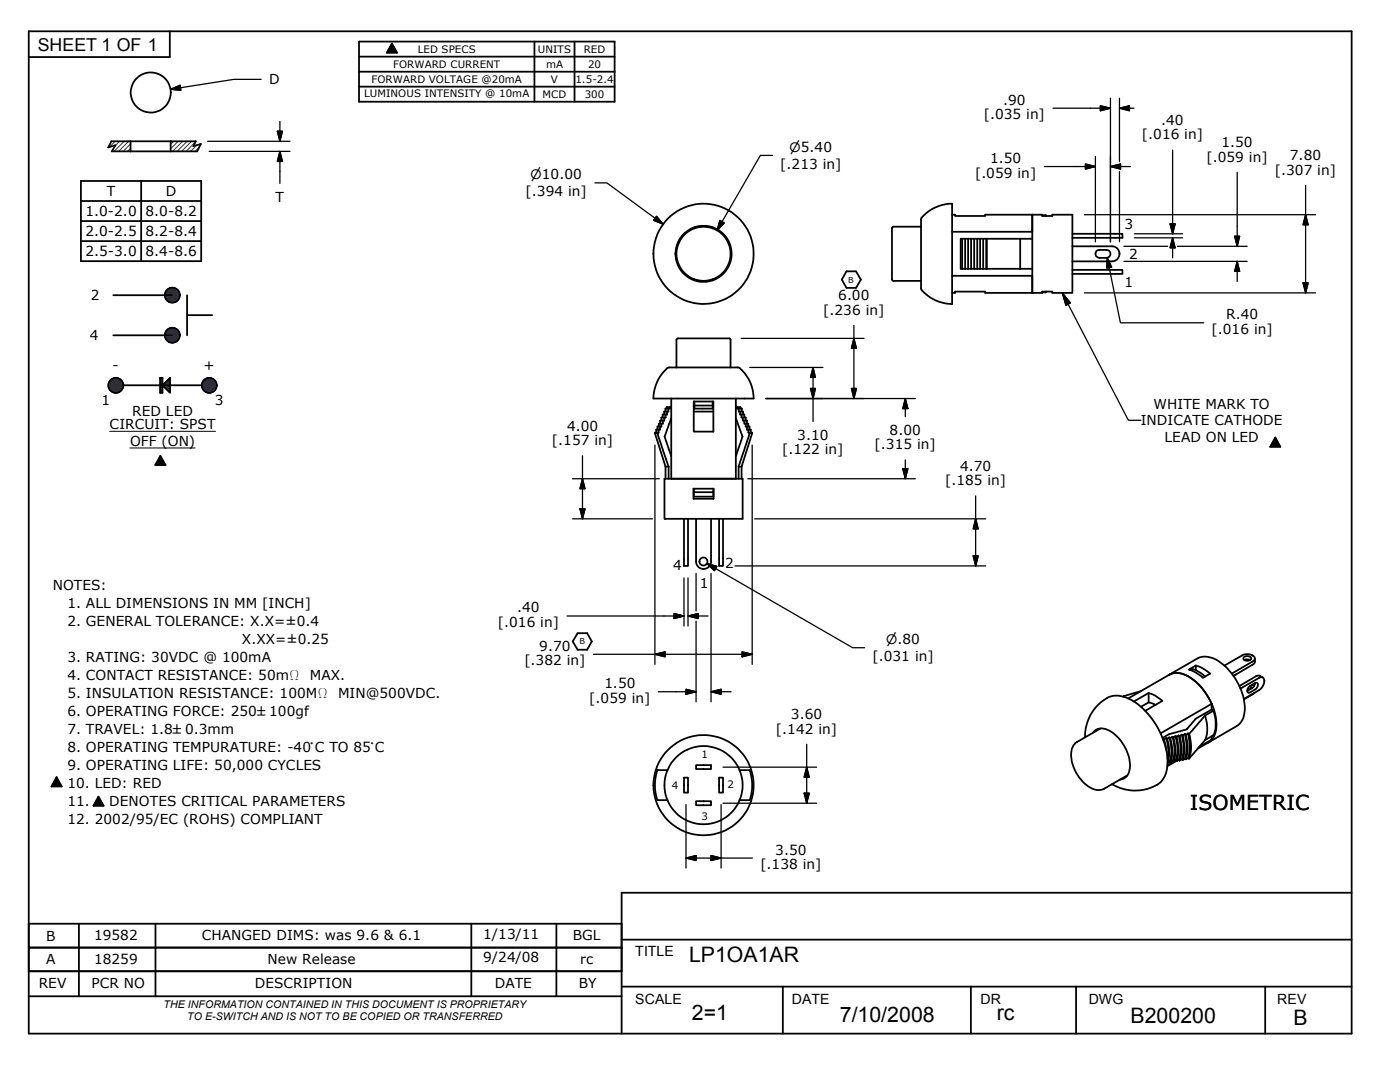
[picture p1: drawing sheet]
<svg xmlns="http://www.w3.org/2000/svg" width="279mm" height="216mm" viewBox="0 0 279 216" stroke-linecap="round" stroke-linejoin="round" font-family="sans-serif">
<g fill="none" stroke="#000" stroke-width=".36">
<path d="M5.7 6.2h264v200h-264zM33.9 6.2v5.2h-28.2M71.6 8.3h51.1v12h-51.1zM71.6 11.3h51.1M71.6 14.3h51.1M71.6 17.3h51.1M78.2 8.7l1 1.8h-2zM106.7 8.3v12M114.7 8.3v12M16.2 36.1h24v16h-24zM22.2 28.2h16.9l-.5 1 1.5-.5-.8 1.5h-17l.7-1.2-1.4 .4zM26.1 28.2v2"/>
<path d="M28.2 36.1v16M34.1 28.2v2M16.2 40.1h24M16.2 48.1h24M16.2 44.1h24M22.6 58.9h11.8M37.3 58.9v8M138.6 45.3v.3M138.6 55.7v.3M142.2 45.3v.3M142.2 55.7v.3M168.9 54.1h1.9l1 1.7-1 1.6h-1.9l-.9-1.6z"/>
<path d="M183.8 45.2h-5.5a.79 .79 0 0 0-.3 1.1v8.7a.79 .79 0 0 0 .3 1h5.5M183.9 43.4a8.2 8.2 0 0 1 6.1-2.8v20a7.7 7.7 0 0 1-6.2-3v-13.9zM190 46.2h16v-3.4v15.6v-3.4h-16M190 42.8h.6v.3h6v-.3h11.4v.3h2v-.3h4v15.6h-4v-.2h-2v.2h-11.4v-.2h-6v.2h-.6M192 47.6v6M192.6 47.6v6M193.2 47.6v6M193.8 47.6v6M194.4 47.6v6M195 47.6v6M195.6 47.6v6M196.2 47.6v6"/>
<path d="M196.8 47.6v6M196.9 53.6h6.7M196.9 47.6v6M196.9 47.6h-5.2v6h5.2M196.9 47.6h6.7M203.6 47.6h2.4M203.6 47.6v6M203.6 53.6h2.4M208 58.3h.7M208 42.9h.7M208.7 58.2v.1M208.7 42.9v.2"/>
<path d="M208.7 42.9l.1 .2M208.8 58.2l-.1 .1M214 49.1h7.9a1.5 1.5 0 0 1 1.5 1.6 1.5 1.5 0 0 1-1.5 1.5h-7.9M214 46.7h10v.8h-10M214 53.8h10v.9h-10M218.8 50.1l.4-.2h1.6a.79 .79 0 0 1 .8 .8 .79 .79 0 0 1-.8 .8h-1.4a.81 .81 0 0 1-.7-.5 .81 .81 0 0 1 .1-.9zM22.6 66.9h11.8M24.6 76.9a1.51 1.51 0 0 1-2.2 1.3 1.51 1.51 0 0 1-.2-2.6 1.51 1.51 0 0 1 2.4 1v.3h15.7M32 75.4h.4v1.5l1.5-1.5v3l-1.5-1.5v1.5h-.4zM37.3 62.9h5M133.2 73.4l.2-.1h13.8a5.6 5.6 0 0 1 2.7 3.5l.4 1.3 .1 1.4h-20a8 8 0 0 1 1.8-5.1zM135 73.3v-5.5a.76 .76 0 0 1 1-.3h9a.56 .56 0 0 1 .8 .3v5.5"/>
<path d="M146.9 79.5v16h-12.9v-16M32 91l1 1.8h-2zM130.7 86.4l2.1 6.7M130.7 86.4h.5M131.2 86.4l2.2 6.7M131.2 86.3h-.5v.1M131.2 86.3v.1M131.4 85.7h-.4v.6M131.4 85.7v.6h-.2M131.7 85.1h-.5v.6M131.7 85.1v.6h-.3M132 84.5h-.5v.6"/>
<path d="M132 84.5v.6h-.3M132.3 83.9h-.6v.6M132.3 83.9v.6h-.3M132.6 83.3h-.6v.6M132.6 83.3v.6h-.3M132.6 95.5h15.6v8h-15.6zM132.8 93.1h.6M132.8 93.1v2.4M132.8 82.7h-.6v.6M132.8 82.7v.6h-.2M133.1 82.1h-.6v.6M133.1 82.1v.6h-.3"/>
<path d="M133.4 81.5h-.6v.6M133.4 81.5v.6h-.3M133.4 93.1v2.4M133.7 81.2l.3 .1M133.7 81.2h-.6v.3M133.7 81.2v.3h-.3M134 83.5l-1.1 2.8a2.07 2.07 0 0 0 .2 2.2l.9 2.5M138.4 97.5h4v2h-4zM138.5 98.2v.9h.5h3.4v-.9M138.5 98.2h3.9M138.5 80.1h3.9v6h-3.9zM138.5 97.5v.7"/>
<path d="M138.5 82.1h3.9M138.6 80.1v.8M138.6 80.9h3.6M142.2 80.9v.6h-3.6v-.6M142.2 80.1v.8M142.4 97.5v.7M146.9 83.5l1 2.8a2.02 2.02 0 0 1-.1 2l-.9 2.7M147.1 81.2l-.2 .1M147.1 81.2v.3h.3M147.1 81.2h.7v.3M147.4 93.1h.6M147.4 93.1v2.4"/>
<path d="M147.4 81.5h.6v.6M147.4 81.5v.6h.3M147.7 82.1h.6v.6M147.7 82.1v.6h.3M148 82.7h.5v.6M148 82.7v.6h.3M148 93.1v2.4M148.3 83.3h.5v.6M148.3 83.3v.6h.2M148.5 83.9h.6v.6M148.5 83.9v.6h.3M148.8 84.5v.6h.3"/>
<path d="M148.8 84.5h.5v.6M149.1 85.1v.6h.3M149.1 85.1h.5v.6M149.4 85.7v.6h.2M149.4 85.7h.4v.6M149.6 86.3h.5v.1M149.6 86.4h.5M149.6 86.4l-2.2 6.7M149.6 86.3v.1M150.1 86.4l-2.1 6.7M254.5 87.3l1 1.9h-2zM136.5 103.5v9.4h.8v-9.4"/>
<path d="M138.9 103.5v8.5a1.49 1.49 0 0 0 1.5 1.5 1.49 1.49 0 0 0 1.5-1.5v-8.5M143.5 103.5v9.4h.8v-9.4M115.3 126.3h1.9l.9 1.7-.9 1.6h-1.9l-1-1.6zM224.2 138.9l.2 .2M224.2 138.9v.1M225.2 139.4l13.8-8a4.9 4.9 0 0 1 5.3 1.4 12.2 12.2 0 0 1 4.1 9.1 3.6 3.6 0 0 1-1.6 3l-5.6 3.3M226.3 140l2.9-1.7 1.4 .6 1.4 .9-3.4 2M227.7 137.9l-3.5 1M229.2 138.3v1.9l-1.5 .8M237.3 133.6l1.4-.8 1.4 .6 1.4 1-1.4 .8-1.4-1zM237.4 133.6l.4-.2 .4 .2 1.4 .7 .9 .7M238.7 132.8v1"/>
<path d="M246.7 134.5l-.5 .4M247.6 137.4l3.7-2.1a.7 .7 0 0 1 .8 0 .7 .7 0 0 1 .2 .8l-.3 .8-.5 .7-3.3 1.9M248.4 131.7l.9-.1a.34 .34 0 0 0 .4-.3 .34 .34 0 0 0-.4-.3 .7 .7 0 0 0-1.1 .6l.5 .2 .8-.1M249 137.4l.4 .1M249.2 137.7h-.3M249.4 136.9l.3 .2v.3M249.9 136.6l.1 .1M250 130.8a2.24 2.24 0 0 0-2.1 0l-3.6 2M250 130.8h.1M250 136.7h.1M250 130.8a.62 .62 0 0 1 .4 .6 .62 .62 0 0 1-.4 .6l-4.2 2.4M250 136.7l.3 .2"/>
<path d="M250.3 138.3l-2.1 1.3M250.4 131.4v.7l-.2 .4-4 2.4M250.5 136.3l-1 .6a.85 .85 0 0 0-.3 1.4l1.3-.7a.8 .8 0 0 0 .3-1.4l-.3 .1-.2 .6-.2 .3-1.2 .6M252 135.2l-.7-.4-.6 .1-3.3 2M11.3 155.1l1 1.8h-2zM19.6 159l1.1 1.8h-2.1zM133.2 153.7h-1.9a8.1 8.1 0 0 0 0 6h1.9M136.5 155.2h.8v3h-.8zM138.9 152.7h3v.8h-3zM138.9 159.9h3v.8h-3zM143.5 155.2h.8v3h-.8zM147.6 153.7h1.9a7.9 7.9 0 0 1 0 6h-1.9"/>
<path d="M216.5 147.1a8.6 8.6 0 0 1 5.3-8.2 7.1 7.1 0 0 1 6.1 2.3 15.3 15.3 0 0 1 5.1 11.6 4.7 4.7 0 0 1-4.1 4.6 9.1 9.1 0 0 1-7-.9M218.1 146.2a2.45 2.45 0 0 1 3.3-.4 8.3 8.3 0 0 1 4 8 2.15 2.15 0 0 1-1.9 1.8M219.6 145.4l-4.6 2.6a3.1 3.1 0 0 0-1.2 3.5 7.6 7.6 0 0 0 4.9 6.1l1.4-.1 4.9-2.8M229.2 140.2l1.4 .5M232.1 147.4l.2 .1M232.1 147.4h.1M232.1 147.4l.1 .4M232.3 147.5l.4 2M232.7 147.3l.2 .1M232.7 147.3a8.2 8.2 0 0 1 .3 4.1M232.7 147.3l-.4 .2M232.9 147.4a7.8 7.8 0 0 1 .1 4.7"/>
<path d="M233.3 152l-.3 .3M233.3 147.2l.3 .1M233.3 147.2a6.9 6.9 0 0 1 0 4.8M233.3 152l.3 .2M233.3 147.2l-.4 .2M233.6 147.3a7.6 7.6 0 0 1 0 4.9M234 151.9l-.4 .3M234 147a7.3 7.3 0 0 1 0 4.9M234 151.9l.2 .1M234 147l-.4 .3M234 147l.2 .1M234.2 152l-1.2 .7"/>
<path d="M234.2 147.1a8.1 8.1 0 0 1 0 4.9M234.6 146.9a7.6 7.6 0 0 1 0 4.9M234.6 151.8l.2 .1M234.6 146.9l-.4 .2M234.6 146.9l.2 .1M234.6 151.8l-.4 .2M234.7 151.9l-1.7 1M234.8 147a8.1 8.1 0 0 1 0 4.9M235.2 146.8l.2 .1M235.2 151.7l-.4 .2M235.2 146.8a8.5 8.5 0 0 1 0 4.9M235.2 151.7l.2 .1"/>
<path d="M235.2 146.8l-.4 .2M235.4 146.9a8.1 8.1 0 0 1 0 4.9M235.8 146.6l.3 .1M235.8 151.5l-.4 .3M235.8 146.6a8.6 8.6 0 0 1 0 4.9M235.8 151.5l.3 .1M235.8 146.6l-.4 .3M236.1 146.7a9.1 9.1 0 0 1 0 4.9M236.5 146.5l.1 .1M236.5 151.4l-.4 .2M236.5 146.5a8.6 8.6 0 0 1 0 4.9M236.5 151.4l.1 .1"/>
<path d="M236.5 146.5l-.4 .2M236.6 146.6a8.5 8.5 0 0 1 0 4.9M237.1 146.3l.2 .2M237.1 151.3l-.5 .2M237.1 146.3a9.6 9.6 0 0 1 0 5M237.1 151.3l.2 .1M237.1 146.3l-.5 .3M237.3 146.5a8.5 8.5 0 0 1 0 4.9M237.3 151.3v.1M237.3 146.4a8.5 8.5 0 0 1 0 4.9M237.3 146.4v.1M240.5 142.8l-3.2 3.6"/>
<path d="M240.5 142.8a6.9 6.9 0 0 1 0 4.9M240.5 147.7l-3.2 3.6M241.2 148.2l-2.2 1.2M241.8 147.6l-.6 .6M241.8 140.4a10.7 10.7 0 0 0-6-6l-1.3-.1-1.2 .3a4.4 4.4 0 0 1 4.9 1.1 11.8 11.8 0 0 1 4.5 9.9l-.7 1.7-.8 .9M241.8 141.6l-3.2 1.8-.9 1.1a2.65 2.65 0 0 1-2.3 1.4l-2 .6-1.4 .7M241.8 141.6l.4 .2M241.8 140.4v1.2M241.8 146.9v.7M241.8 147.6l-2.5 1.5M241.8 140.4l-10.2 5.9M242.2 141.8a7.1 7.1 0 0 1 0 4.9l-1.7 1"/>
<path d="M242.2 141.8l-1.7 1M269.7 178.1h-145.6v28.1M5.7 198.8h118.4M15.7 184.3v14.5M31 184.3v14.5M94.1 184.3v14.5M111 184.3v14.5M124.1 184.3h-118.4v4.8h118.4h-118.4v4.7h118.4h-118.4M124.1 187.5h145.6M124.1 196.9h145.6M156.2 196.9v9.3M193.8 196.9v9.3"/>
<path d="M214.8 196.9v9.3M252.5 196.9v9.3"/>
<circle cx="30.1" cy="18.5" r="4"/>
<circle cx="34.4" cy="58.9" r="1.51"/>
<circle cx="140.4" cy="50.6" r="5.6"/>
<circle cx="140.4" cy="50.7" r="10"/>
<circle cx="140.4" cy="50.7" r="5.4"/>
<circle cx="34.4" cy="66.9" r="1.51"/>
<circle cx="41.8" cy="76.9" r="1.49"/>
<circle cx="140.4" cy="112" r=".8"/>
<circle cx="140.4" cy="156.7" r="7.8"/>
<circle cx="140.4" cy="156.7" r="10"/>
</g>
<g fill="#2f2c4b" stroke="#2f2c4b" stroke-width=".2">
<path d="M32.9 58.8h3v.1z"/>
<path d="M32.9 58.8l3 .1h-3z"/>
<path d="M32.9 58.9h3v.2z"/>
<path d="M32.9 58.9l3 .2h-3z"/>
<path d="M32.9 59.1h3v.1z"/>
<path d="M32.9 59.1l3 .1h-3z"/>
<path d="M32.9 59.2h3l-.1 .2z"/>
<path d="M32.9 59.2l2.9 .2h-2.8z"/>
<path d="M33 59.4h2.8v.1z"/>
<path d="M33 59.4l2.8 .1h-2.8z"/>
<path d="M33 59.5h2.8l-.1 .1z"/>
<path d="M33 59.5l2.7 .1h-2.6z"/>
<path d="M33.1 59.6h2.6l-.1 .2z"/>
<path d="M33.1 59.6l2.5 .2h-2.4z"/>
<path d="M33.2 59.8h2.4l-.1 .1z"/>
<path d="M33.2 59.8l2.3 .1h-2.2z"/>
<path d="M33.3 59.9h2.2l-.1 .1z"/>
<path d="M33.3 59.9l2.1 .1h-2z"/>
<path d="M33.4 60h2z"/>
<path d="M33.4 60l1.9 .1z"/>
<path d="M33.5 60.1h1.8l-.2 .1z"/>
<path d="M33.5 60.1l1.6 .1z"/>
<path d="M33.6 60.2h1.5z"/>
<path d="M33.6 60.2l1.4 .1z"/>
<path d="M33.8 60.3h1.2z"/>
<path d="M33.8 60.3h1z"/>
<path d="M33.9 60.3h.9z"/>
<path d="M33.9 60.3h.8z"/>
<path d="M34.1 60.3h.6z"/>
<path d="M34.1 60.3l.4 .1z"/>
<path d="M34.2 60.4h.3z"/>
<path d="M32.9 58.6l3 .2h-3z"/>
<path d="M32.9 58.6h3v.2z"/>
<path d="M33 58.4l2.9 .2h-3z"/>
<path d="M33 58.4h2.8l.1 .2z"/>
<path d="M33 58.3l2.8 .1h-2.8z"/>
<path d="M33 58.3h2.8v.1z"/>
<path d="M33.1 58.1l2.7 .2h-2.8z"/>
<path d="M33.1 58.1h2.6l.1 .2z"/>
<path d="M33.2 58l2.5 .1h-2.6z"/>
<path d="M33.2 58h2.4l.1 .1z"/>
<path d="M33.3 57.9l2.3 .1h-2.4z"/>
<path d="M33.3 57.9h2.2l.1 .1z"/>
<path d="M33.4 57.8l2.1 .1h-2.2z"/>
<path d="M33.4 57.8l2.1 .1z"/>
<path d="M33.4 57.8l.1-.1 1.9 .1z"/>
<path d="M33.5 57.7l1.9 .1z"/>
<path d="M33.5 57.7h1.8z"/>
<path d="M33.6 57.6l1.7 .1z"/>
<path d="M33.6 57.6h1.5z"/>
<path d="M33.8 57.5l1.3 .1z"/>
<path d="M33.8 57.5h1.2z"/>
<path d="M33.9 57.5h1.1z"/>
<path d="M33.9 57.5h.9z"/>
<path d="M34.1 57.4l.7 .1z"/>
<path d="M34.1 57.4h.6z"/>
<path d="M34.2 57.4h.5z"/>
<path d="M34.2 57.4h.3z"/>
<path d="M32.9 66.8h3v.1z"/>
<path d="M32.9 66.8l3 .1h-3z"/>
<path d="M32.9 66.9h3v.2z"/>
<path d="M32.9 66.9l3 .2h-3z"/>
<path d="M32.9 67.1h3v.1z"/>
<path d="M32.9 67.1l3 .1h-3z"/>
<path d="M32.9 67.2h3l-.1 .2z"/>
<path d="M32.9 67.2l2.9 .2h-2.8z"/>
<path d="M33 67.4h2.8v.1z"/>
<path d="M33 67.4l2.8 .1h-2.8z"/>
<path d="M33 67.5h2.8l-.1 .1z"/>
<path d="M33 67.5l2.7 .1h-2.6z"/>
<path d="M33.1 67.6h2.6l-.1 .2z"/>
<path d="M33.1 67.6l2.5 .2h-2.4z"/>
<path d="M33.2 67.8h2.4l-.1 .1z"/>
<path d="M33.2 67.8l2.3 .1h-2.2z"/>
<path d="M33.3 67.9h2.2l-.1 .1z"/>
<path d="M33.3 67.9l2.1 .1h-2z"/>
<path d="M33.4 68h2z"/>
<path d="M33.4 68l1.9 .1z"/>
<path d="M33.5 68.1h1.8l-.2 .1z"/>
<path d="M33.5 68.1l1.6 .1z"/>
<path d="M33.6 68.2h1.5z"/>
<path d="M33.6 68.2l1.4 .1z"/>
<path d="M33.8 68.3h1.2z"/>
<path d="M33.8 68.3h1z"/>
<path d="M33.9 68.3h.9z"/>
<path d="M33.9 68.3h.8z"/>
<path d="M34.1 68.3h.6z"/>
<path d="M34.1 68.3l.4 .1z"/>
<path d="M34.2 68.4h.3z"/>
<path d="M32.9 66.6l3 .2h-3z"/>
<path d="M32.9 66.6h3v.2z"/>
<path d="M33 66.4l2.9 .2h-3z"/>
<path d="M33 66.4h2.8l.1 .2z"/>
<path d="M33 66.3l2.8 .1h-2.8z"/>
<path d="M33 66.3h2.8v.1z"/>
<path d="M33.1 66.1l2.7 .2h-2.8z"/>
<path d="M33.1 66.1h2.6l.1 .2z"/>
<path d="M33.2 66l2.5 .1h-2.6z"/>
<path d="M33.2 66h2.4l.1 .1z"/>
<path d="M33.3 65.9l2.3 .1h-2.4z"/>
<path d="M33.3 65.9h2.2l.1 .1z"/>
<path d="M33.4 65.8l2.1 .1h-2.2z"/>
<path d="M33.4 65.8l2.1 .1z"/>
<path d="M33.4 65.8l.1-.1 1.9 .1z"/>
<path d="M33.5 65.7l1.9 .1z"/>
<path d="M33.5 65.7h1.8z"/>
<path d="M33.6 65.6l1.7 .1z"/>
<path d="M33.6 65.6h1.5z"/>
<path d="M33.8 65.5l1.3 .1z"/>
<path d="M33.8 65.5h1.2z"/>
<path d="M33.9 65.5h1.1z"/>
<path d="M33.9 65.5h.9z"/>
<path d="M34.1 65.4l.7 .1z"/>
<path d="M34.1 65.4h.6z"/>
<path d="M34.2 65.4h.5z"/>
<path d="M34.2 65.4h.3z"/>
<path d="M21.6 76.7h3v.2z"/>
<path d="M21.6 76.7l3 .2h-3z"/>
<path d="M21.6 76.9h3v.2z"/>
<path d="M21.6 76.9l3 .2h-3z"/>
<path d="M21.6 77.1h3v.1z"/>
<path d="M21.6 77.1l3 .1h-3z"/>
<path d="M21.6 77.2h3l-.1 .2z"/>
<path d="M21.6 77.2l2.9 .2h-2.8z"/>
<path d="M21.7 77.4h2.8v.1z"/>
<path d="M21.7 77.4l2.8 .1h-2.8z"/>
<path d="M21.7 77.5h2.8l-.1 .1z"/>
<path d="M21.7 77.5l2.7 .1h-2.6z"/>
<path d="M21.8 77.6h2.6l-.1 .2z"/>
<path d="M21.8 77.6l2.5 .2h-2.4z"/>
<path d="M21.9 77.8h2.4l-.1 .1z"/>
<path d="M21.9 77.8l2.3 .1h-2.2z"/>
<path d="M22 77.9h2.2l-.1 .1z"/>
<path d="M22 77.9l2.1 .1z"/>
<path d="M22.1 78h2l-.1 .1z"/>
<path d="M22.1 78l1.9 .1z"/>
<path d="M22.2 78.1h1.8l-.1 .1z"/>
<path d="M22.2 78.1l1.7 .1z"/>
<path d="M22.4 78.2h1.5z"/>
<path d="M22.4 78.2l1.3 .1z"/>
<path d="M22.5 78.3h1.2z"/>
<path d="M22.5 78.3h1.1z"/>
<path d="M22.6 78.3h1z"/>
<path d="M22.6 78.3l.9 .1z"/>
<path d="M22.8 78.4h.7z"/>
<path d="M22.8 78.4h.5z"/>
<path d="M23 78.4h.3z"/>
<path d="M21.6 76.6l3 .1h-3z"/>
<path d="M21.6 76.6h3v.1z"/>
<path d="M21.7 76.4l2.9 .2h-3z"/>
<path d="M21.7 76.4h2.8l.1 .2z"/>
<path d="M21.7 76.3l2.8 .1h-2.8z"/>
<path d="M21.7 76.3h2.8v.1z"/>
<path d="M21.8 76.2l2.7 .1h-2.8z"/>
<path d="M21.8 76.2h2.6l.1 .1z"/>
<path d="M21.9 76l2.5 .2h-2.6z"/>
<path d="M21.9 76h2.4l.1 .2z"/>
<path d="M22 75.9l2.3 .1h-2.4z"/>
<path d="M22 75.9h2.2l.1 .1z"/>
<path d="M22.1 75.8l2.1 .1h-2.2z"/>
<path d="M22.1 75.8h2l.1 .1z"/>
<path d="M22.1 75.8h2z"/>
<path d="M22.2 75.7l1.9 .1z"/>
<path d="M22.2 75.7l.2-.1 1.6 .1z"/>
<path d="M22.4 75.6l1.6 .1z"/>
<path d="M22.4 75.6h1.5z"/>
<path d="M22.5 75.5l1.4 .1z"/>
<path d="M22.5 75.5h1.2z"/>
<path d="M22.6 75.5h1.1z"/>
<path d="M22.6 75.5h1z"/>
<path d="M22.8 75.4l.8 .1z"/>
<path d="M22.8 75.4h.7z"/>
<path d="M23 75.4h.5z"/>
<path d="M23 75.4h.3z"/>
<path d="M40.3 76.7h3v.2z"/>
<path d="M40.3 76.7l3 .2h-3z"/>
<path d="M40.3 76.9h3v.2z"/>
<path d="M40.3 76.9l3 .2h-3z"/>
<path d="M40.3 77.1h3l-.1 .1z"/>
<path d="M40.3 77.1l2.9 .1h-2.9z"/>
<path d="M40.3 77.2h2.9v.2z"/>
<path d="M40.3 77.2l2.9 .2h-2.9z"/>
<path d="M40.3 77.4h2.9l-.1 .1z"/>
<path d="M40.3 77.4l2.8 .1h-2.7z"/>
<path d="M40.4 77.5h2.7v.1z"/>
<path d="M40.4 77.5l2.7 .1h-2.6z"/>
<path d="M40.5 77.6h2.6l-.1 .2z"/>
<path d="M40.5 77.6l2.5 .2h-2.5z"/>
<path d="M40.5 77.8h2.5l-.1 .1z"/>
<path d="M40.5 77.8l2.4 .1h-2.3z"/>
<path d="M40.6 77.9h2.3l-.1 .1z"/>
<path d="M40.6 77.9l2.2 .1z"/>
<path d="M40.8 78h2l-.1 .1z"/>
<path d="M40.8 78l1.9 .1z"/>
<path d="M40.9 78.1h1.8l-.2 .1z"/>
<path d="M40.9 78.1l1.6 .1z"/>
<path d="M41 78.2h1.5z"/>
<path d="M41 78.2l1.4 .1z"/>
<path d="M41.1 78.3h1.3z"/>
<path d="M41.1 78.3h1.1z"/>
<path d="M41.3 78.3h.9z"/>
<path d="M41.3 78.3l.8 .1z"/>
<path d="M41.4 78.4h.7z"/>
<path d="M41.4 78.4h.5z"/>
<path d="M41.6 78.4h.3z"/>
<path d="M40.3 76.6l3 .1h-3z"/>
<path d="M40.3 76.6h2.9l.1 .1z"/>
<path d="M40.3 76.4l2.9 .2h-2.9z"/>
<path d="M40.3 76.4h2.9v.2z"/>
<path d="M40.4 76.3l2.8 .1h-2.9z"/>
<path d="M40.4 76.3h2.7l.1 .1z"/>
<path d="M40.5 76.2l2.6 .1h-2.7z"/>
<path d="M40.5 76.2h2.6v.1z"/>
<path d="M40.5 76l2.6 .2h-2.6z"/>
<path d="M40.5 76h2.5l.1 .2z"/>
<path d="M40.6 75.9l2.4 .1h-2.5z"/>
<path d="M40.6 75.9h2.3l.1 .1z"/>
<path d="M40.8 75.8l2.1 .1h-2.3z"/>
<path d="M40.8 75.8h2l.1 .1z"/>
<path d="M40.8 75.8h2z"/>
<path d="M40.9 75.7l1.9 .1z"/>
<path d="M40.9 75.7l.1-.1 1.7 .1z"/>
<path d="M41 75.6l1.7 .1z"/>
<path d="M41 75.6h1.5z"/>
<path d="M41.1 75.5l1.4 .1z"/>
<path d="M41.1 75.5h1.3z"/>
<path d="M41.3 75.5h1.1z"/>
<path d="M41.3 75.5h.9z"/>
<path d="M41.4 75.4l.8 .1z"/>
<path d="M41.4 75.4h.7z"/>
<path d="M41.6 75.4h.5z"/>
<path d="M41.6 75.4h.3z"/>
<path d="M32 75.4h.4v3z"/>
<path d="M32 75.4l.4 3h-.4z"/>
<path d="M32.4 76.9l1.5-1.5v3z"/>
</g>
<path d="M78.2 8.7l1 1.8h-2zM32 91l1 1.8h-2zM254.5 87.3l1 1.9h-2zM11.3 155.1l1 1.8h-2zM19.6 159l1.1 1.8h-2.1z" fill="#000" stroke="#000" stroke-width=".2"/>
<g fill="none" stroke="#2f2c4b" stroke-width=".2">
<path d="M23 28.2l-1.2 1.1M23.9 28.2l-1 .9M24.8 28.2l-2 2M25.7 28.2l-2 2M26.1 28.7l-1.5 1.5M26.1 29.6l-.7 .6M34.7 28.2l-.6 .6M35.6 28.2l-1.5 1.5M36.4 28.2l-2 2M37.4 28.2l-2.1 2M38.2 28.2l-2 2M39 28.3l-1.9 1.9"/>
<path d="M39.3 29l-1.3 1.2M39.8 29.4l-.9 .8"/>
</g>
<path d="M21.9 86.1h21.1M25.9 89.4h13" fill="none" stroke="#000" stroke-width=".2"/>
<g fill="none" stroke="#000" stroke-width=".25">
<path d="M34 17.8l1.9-.8 .2 1zM52.1 15.8h-5.4l-12.7 2 2-.3M221.6 19.6v28.7M223.4 19.6v12.6M41.4 28.2h16.5M41.7 30.2h16.2M55.4 26.2h1l-.5 2zM55.9 24.2v4M55.9 30.2v6.4M55.9 30.2l.5 2h-1zM118.7 36.5h2.4l11.2 8.2-1.6-1.1M154.2 31h-2.5l-8.6 15 1-1.8"/>
<path d="M208.4 33.2h10.2M210.2 21.6h11.4M216.6 32.7l2 .5-2 .5zM218.6 31.2v17.1M219.6 21.1l2 .5-2 .5zM221.6 33.2l2-.5v1zM221.6 33.2h4M223.4 34.2v14M223.4 21.6l2-.5v1zM223.4 21.6h2.9M234 30v16.7M246.9 34.4v14.7"/>
<path d="M260.6 37v21.4M131 43.2l1.3 1.5-1.9-.7zM143.7 44l.8 .5-1.4 1.5zM212 58.4l13.2 25.5h2.5M212 58.4l1.6 2-.9 .5zM216.4 58.4h46.2M216.4 42.8h46.2M221 51.4l2.6 13h16.6M221 51.4l.8 1.9-.9 .2zM224.3 52.2h24.6M224.3 49.1h8.7M226.4 46.7h9.6"/>
<path d="M226.4 47.5h9.6M233.5 44.7h1l-.5 2zM234 47.5v4M234 47.5l.5 1.9h-1zM235 49.1h13.9M246.4 47.1h1l-.5 2zM246.9 52.2v4M246.9 52.2l.5 1.9h-1zM260.1 56.4h1l-.5 2zM260.6 42.8l.5 2.1h-1zM147.9 67.5h24.5M149.6 73.3h14.6"/>
<path d="M152.8 79.5h29.9M161.8 77.5h.9l-.4 2zM162.3 73.3v10.8M162.3 73.3l.4 2h-.9zM169.9 77.5h1l-.5 2zM170.4 64.9v14.6M170.4 67.5l.5 2h-1zM180.7 79.5v3.6M180.7 79.5l.5 2h-1zM114.3 95.5h17.3M116.2 91v12.5M116.2 95.5l.6 2h-1.1z"/>
<path d="M130.7 88.8v43.8M149.2 95.5h33.5M150.1 88.8v43.8M180.2 93.5h1l-.5 2zM180.7 91.8v3.7M194.7 99v13.9M114.3 103.5h15.9M115.7 101.5h1.1l-.6 2zM136.5 115.3v9.6M137.3 115.3v9.6M138.9 114.4v7.5M141.1 112.4l1.9 .6-.4 .9z"/>
<path d="M141.9 114.4v25.6M142.8 113.4l-1.7-1 29.1 16.8h2.4M146.7 112.9h50M150.6 103.5h46.1M194.2 110.9h1l-.5 2zM194.7 103.5l.5 2h-1zM113.2 122.9h23.3M118.4 130.6h31.7M130.7 130.6l2-.5v1zM131.4 138h7.5M134.5 122.4l2 .5-2 .5zM136.9 137.5l2 .5-2 .5z"/>
<path d="M137.3 122.9l2-.5v1zM137.3 122.9h4M138.9 123.9v16.1M141.9 138l2-.5v1zM141.9 138h4M148.1 130.1l2 .5-2 .5zM144.3 153.1h18.7M160.5 158.3h1l-.5 2zM161 148.5v11.8M161 153.1l.5 2h-1zM136.9 160.5v12.7M136.9 171.2l2-.5v1z"/>
<path d="M136.9 171.2h13.3M141.9 170.7l2 .5-2 .5zM143.9 160.5v12.7M144.3 160.3h18.7"/>
</g>
<g fill="#000" stroke="#000" stroke-width=".25">
<path d="M34 17.8l1.9-.8 .2 1zM55.4 26.2h1l-.5 2zM55.9 30.2l.5 2h-1zM216.6 32.7l2 .5-2 .5zM219.6 21.1l2 .5-2 .5zM221.6 33.2l2-.5v1zM223.4 21.6l2-.5v1zM131 43.2l1.3 1.5-1.9-.7zM143.7 44l.8 .5-1.4 1.5zM221 51.4l.8 1.9-.9 .2zM233.5 44.7h1l-.5 2zM234 47.5l.5 1.9h-1z"/>
<path d="M246.4 47.1h1l-.5 2zM246.9 52.2l.5 1.9h-1zM260.1 56.4h1l-.5 2zM260.6 42.8l.5 2.1h-1zM161.8 77.5h.9l-.4 2zM162.3 73.3l.4 2h-.9zM169.9 77.5h1l-.5 2zM170.4 67.5l.5 2h-1zM212 58.4l1.6 2-.9 .5zM116.2 95.5l.6 2h-1.1zM180.2 93.5h1l-.5 2zM180.7 79.5l.5 2h-1z"/>
<path d="M115.7 101.5h1.1l-.6 2zM141.1 112.4l1.9 .6-.4 .9zM194.2 110.9h1l-.5 2zM194.7 103.5l.5 2h-1zM130.7 130.6l2-.5v1zM134.5 122.4l2 .5-2 .5zM136.9 137.5l2 .5-2 .5zM137.3 122.9l2-.5v1zM141.9 138l2-.5v1zM148.1 130.1l2 .5-2 .5zM160.5 158.3h1l-.5 2zM161 153.1l.5 2h-1z"/>
<path d="M136.9 171.2l2-.5v1zM141.9 170.7l2 .5-2 .5z"/>
</g>
<g font-size="4.3">
<text x="137.5" y="191.9">LP1OA1AR</text>
<text x="138.1" y="203.5">2=1</text>
<text x="167.6" y="203.9">7/10/2008</text>
<text x="198.9" y="203.5">rc</text>
<text x="225.6" y="204.1">B200200</text>
<text x="258.2" y="204.5">B</text>
</g>
<text font-size="4.1" x="237.4" y="161.7">ISOMETRIC</text>
<text font-size="3.5" x="7.5" y="10.2">SHEET 1 OF 1</text>
<g font-size="2.8">
<text x="126.8" y="190.7">TITLE</text>
<text x="126.8" y="200.3">SCALE</text>
<text x="158" y="200.3">DATE</text>
<text x="195.7" y="200.3">DR</text>
<text x="217.3" y="200.3">DWG</text>
<text x="254.9" y="200.3">REV</text>
</g>
<g font-size="2.7">
<text x="53.7" y="16.8">D</text>
<text x="196.3" y="23.8">[.035 in]</text>
<text x="200.2" y="20.9">.90</text>
<text x="227.9" y="27.8">[.016 in]</text>
<text x="231.8" y="24.9">.40</text>
<text x="243.8" y="29.4">1.50</text>
<text x="155.7" y="33.7">[.213 in]</text>
<text x="194.6" y="35.4">[.059 in]</text>
<text x="197.6" y="32.6">1.50</text>
<text x="240.8" y="32.2">[.059 in]</text>
<text x="254.4" y="34.8">[.307 in]</text>
<text x="257.4" y="32">7.80</text>
<text x="21.3" y="39.1">T</text>
<text x="33.1" y="39.1">D</text>
<text x="55" y="40.2">T</text>
<text x="104.9" y="39.1">[.394 in]</text>
<text x="17" y="43.1">1.0-2.0</text>
<text x="17" y="47.1">2.0-2.5</text>
<text x="29.1" y="43.1">8.0-8.2</text>
<text x="29.1" y="47.1">8.2-8.4</text>
<text x="224.5" y="45.7">3</text>
<text x="17" y="51.1">2.5-3.0</text>
<text x="29.1" y="51.1">8.4-8.6</text>
<text x="225.3" y="51.7">2</text>
<text x="18.1" y="59.9">2</text>
<text x="167.3" y="59.9">6.00</text>
<text x="224.5" y="57.2">1</text>
<text x="164.3" y="62.8">[.236 in]</text>
<text x="244.7" y="63.7">R.40</text>
<text x="17.9" y="67.9">4</text>
<text x="241.8" y="66.6">[.016 in]</text>
<text x="22.5" y="73.8">-</text>
<text x="40.6" y="73.8">+</text>
<text x="20.3" y="80.9">1</text>
<text x="26.4" y="82.9">RED LED</text>
<text x="42.9" y="80.9">3</text>
<text x="230.2" y="81.5">WHITE MARK TO</text>
<text x="21.9" y="85.6">CIRCUIT: SPST</text>
<text x="26" y="88.9">OFF (ON)</text>
<text x="110.2" y="88.9">[.157 in]</text>
<text x="113.2" y="86">4.00</text>
<text x="159.1" y="87.7">3.10</text>
<text x="174.5" y="89.7">[.315 in]</text>
<text x="177.5" y="86.8">8.00</text>
<text x="227.7" y="84.9">INDICATE CATHODE</text>
<text x="232.4" y="88.2">LEAD ON LED</text>
<text x="156.1" y="90.6">[.122 in]</text>
<text x="191.6" y="94">4.70</text>
<text x="188.6" y="96.9">[.185 in]</text>
<text x="134.4" y="113.8">4</text>
<text x="144.7" y="113.3">2</text>
<text x="10.5" y="117.7">NOTES:</text>
<text x="139.7" y="117.3">1</text>
<text x="13.4" y="124.9">2. GENERAL TOLERANCE: X.X=±0.4</text>
<text x="13.4" y="121.3">1. ALL DIMENSIONS IN MM [INCH]</text>
<text x="99.4" y="125.1">[.016 in]</text>
<text x="103.2" y="122.2">.40</text>
<text x="48.3" y="128.5">X.XX=±0.25</text>
<text x="107.6" y="129.9">9.70</text>
<text x="174.1" y="131.8">[.031 in]</text>
<text x="13.4" y="132.1">3. RATING: 30VDC @ 100mA</text>
<text x="13.4" y="135.7">4. CONTACT RESISTANCE: 50mW</text>
<text x="61.8" y="135.7">MAX.</text>
<text x="104.6" y="132.7">[.382 in]</text>
<text x="120.6" y="137.3">1.50</text>
<text x="13.4" y="139.3">5. INSULATION RESISTANCE: 100MW</text>
<text x="13.4" y="142.9">6. OPERATING FORCE: 250±100gf</text>
<text x="67.5" y="139.3">MIN@500VDC.</text>
<text x="117.6" y="140.2">[.059 in]</text>
<text x="157.8" y="143.5">3.60</text>
<text x="13.4" y="146.5">7. TRAVEL: 1.8±0.3mm</text>
<text x="154.9" y="146.4">[.142 in]</text>
<text x="13.4" y="150.1">8. OPERATING TEMPURATURE: -40°C TO 85°C</text>
<text x="13.4" y="153.7">9. OPERATING LIFE: 50,000 CYCLES</text>
<text x="13.4" y="157.3">10. LED: RED</text>
<text x="13.4" y="160.9">11.</text>
<text x="21.8" y="160.9">DENOTES CRITICAL PARAMETERS</text>
<text x="13.4" y="164.5">12. 2002/95/EC (ROHS) COMPLIANT</text>
<text x="151.7" y="173.4">[.138 in]</text>
<text x="154.7" y="170.5">3.50</text>
<text x="9.2" y="187.7">B</text>
<text x="18.8" y="187.6">19582</text>
<text x="40.3" y="187.6">CHANGED DIMS: was 9.6 &amp; 6.1</text>
<text x="96.4" y="187.3">1/13/11</text>
<text x="114.3" y="187.6">BGL</text>
<text x="7.7" y="197.2">REV</text>
<text x="9.2" y="192.4">A</text>
<text x="18.3" y="197.2">PCR NO</text>
<text x="18.8" y="192.4">18259</text>
<text x="50.9" y="197.2">DESCRIPTION</text>
<text x="53.4" y="192.4">New Release</text>
<text x="96.4" y="192">9/24/08</text>
<text x="98.8" y="197.2">DATE</text>
<text x="115.5" y="197.2">BY</text>
<text x="115.8" y="192.4">rc</text>
</g>
<g font-size="2.6">
<text x="105.9" y="35.8">⌀10.00</text>
<text x="157.6" y="30.3">⌀5.40</text>
<text x="176.9" y="128.5">⌀.80</text>
</g>
<g font-size="2.1">
<text x="32.6" y="201.2">THE INFORMATION CONTAINED IN THIS DOCUMENT IS PROPRIETARY</text>
<text x="37.4" y="203.6">TO E-SWITCH AND IS NOT TO BE COPIED OR TRANSFERRED</text>
</g>
<g font-size="2">
<text x="83.4" y="10.6">LED SPECS</text>
<text x="107.4" y="10.6">UNITS</text>
<text x="116.5" y="10.6">RED</text>
<text x="74.1" y="16.5">FORWARD VOLTAGE @20mA</text>
<text x="78.5" y="13.6">FORWARD CURRENT</text>
<text x="109" y="13.6">mA</text>
<text x="110" y="16.6">V</text>
<text x="114.8" y="16.6">1.5-2.4</text>
<text x="117.3" y="13.6">20</text>
<text x="72.7" y="19.5">LUMINOUS INTENSITY @ 10mA</text>
<text x="108.3" y="19.6">MCD</text>
<text x="116.7" y="19.6">300</text>
<text x="140" y="151.3">1</text>
<text x="134.1" y="157.5">4</text>
<text x="145.2" y="157.2">2</text>
<text x="140" y="163.6">3</text>
</g>
<g font-size="1.6">
<text x="169.3" y="56.4">B</text>
<text x="115.7" y="128.6">B</text>
</g>
</svg>
